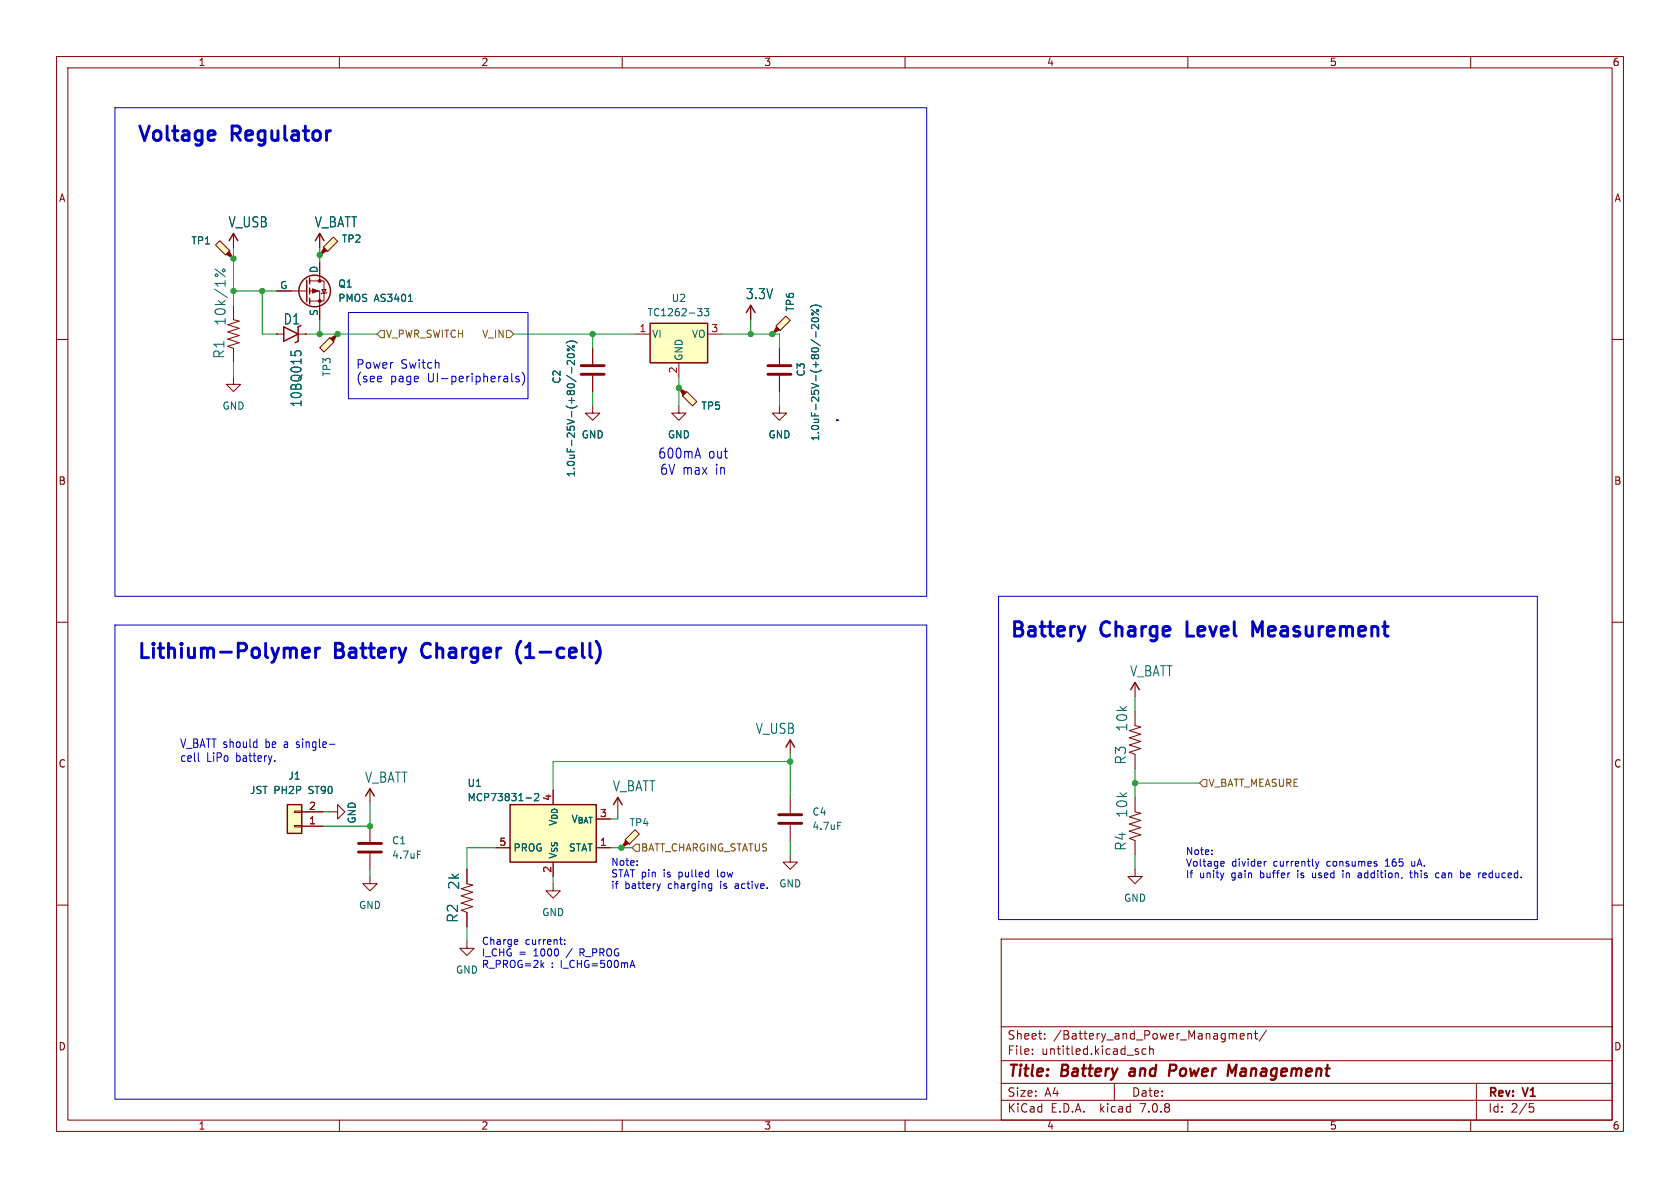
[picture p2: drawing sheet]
<svg xmlns="http://www.w3.org/2000/svg" width="297mm" height="210mm" viewBox="0 0 297 210" stroke-linecap="round" stroke-linejoin="round" font-family="sans-serif">
<g fill="none" stroke="#840000" stroke-width=".18">
<path d="M10 10h277v190h-277zM12 12h273v186h-273zM60 10v2M110 10v2M160 10v2M210 10v2M260 10v2M10 60h2M41.3 54v2.5l1 .3-2 .6 2 .6-2 .7 2 .6-2 .6 2 .7-2 .6 1 .4v2.5M48.9 59.1h.1M48.9 59.1h1.3M48.9 51.4h5.3"/>
<path d="M52.7 59.1h1.3M54 59.1h.1M54.7 51.4h1.8v5.1M54.7 49.7h2.6v3.5h-2.6M56.5 46.4v3.3M56.9 51.2h.8l-.4 .6zM57.8 51.7l-.1 .1h-.8l-.1 .1M285 60h2M137.8 61.6v2.8M137.8 66.4v2.8M10 110h2M285 110h2"/>
<path d="M65.4 139.4v2.6M139.7 130.8v2.6M10 160h2M65.4 154.9v1.3h1.3l-1.3 1.3-1.3-1.3h1.3M97.8 156.2v1.3h1.3l-1.3 1.3-1.3-1.3h1.3M200.7 153.7v1.2h1.2l-1.2 1.3-1.3-1.3h1.3M285 160h2M82.5 166.4v1.2h1.3l-1.3 1.3-1.2-1.3h1.2M177 166h108v32h-108zM60 198v2M110 198v2M160 198v2"/>
<path d="M177 194.5h108M177 191.5h108M177 187.5h108M177 181.5h108M182.5 186.3v.1M182.5 185.5v.1M184.7 183.6v.1M184.7 182.8v.1M197 191.5v3M201.2 186v.3M202.6 185.5l-.4-.1-.3 .3v.4l.1 .2h.6M203.2 185.5l.3-.1 .3 .1 .1 .9"/>
<path d="M203.2 184.9v1.5M210 198v2M219.2 183.2l.8-.1-.1-.3-.4-.1-.3 .2 .1 .7h.6M220.6 182.8l.2-.1 .4 .1v.9M220.6 182.7v1M221.7 182.7h.6M222 182.2v1.3l.3 .2M223.9 182.1l-1.3 2M260 198v2M261 191.5v6.5M270.4 195.1h.7M270.5 195.7h.4l.3 .3-.2 .5-.5 .1"/>
</g>
<path d="M199.8 189.5l-.2 .4 .3 .3M207.6 188.2h-.7l-.3 2M207.7 189.2l-.9 .1M217.8 189.6l.8-1.4-.3 2" fill="none" stroke="#840000" stroke-width=".4"/>
<path d="M135.8 66.2h4M135.8 64.6h4" fill="none" stroke="#840000" stroke-width=".51"/>
<g fill="none" stroke="#006464" stroke-width=".18">
<path d="M38 47.6l1.8 1.3M38 48.7l.3-.3 .2 .3M72.2 53.3h.7M143.3 54.3a1.46 1.46 0 0 1 1.9 0M143.5 54.7l1.2 1M143.6 56.3a.68 .68 0 0 1 1.1 .3 .72 .72 0 0 1-1.2-.1zM144.2 58.6v1M144.7 57.4v.8l-.9-.8-.3 .2 .1 .5M51.4 62.1v.7M52.1 62.7v-.4l.4-.3 .6 .2 .1 .5"/>
<circle cx="39.6" cy="47.8" r=".25"/>
<circle cx="143.6" cy="55.5" r=".18"/>
<circle cx="144.5" cy="54.9" r=".18"/>
</g>
<g fill="none" stroke="#840000" stroke-width=".25">
<path d="M50.2 57.8l2.5 1.3-2.5 1.2zM53.2 57.5l-.5 .3v2.5l-.5 .3M54.2 49.5v3.8M54.7 49.1v1.1M54.7 50.9v1M54.7 52.7v1M138.9 132.1l.8-1.3 .8 1.3M64.6 140.7l.8-1.3 .8 1.3"/>
<circle cx="55.6" cy="51.4" r="2.79"/>
</g>
<g fill="#840000" stroke="#840000" stroke-width=".18">
<path d="M55.2 51.1l1.1 .3-1.1 .4z"/>
<circle cx="56.5" cy="53.2" r=".25"/>
<circle cx="56.5" cy="49.7" r=".25"/>
</g>
<path d="M38.1 43.3l.8-.8 1.7 1.8-.7 .8z" fill="#ffffc2"/>
<path d="M40.5 44.5l.8 1.2-1.3-.7z" fill="#840000" stroke="#840000" stroke-width=".18"/>
<path d="M38.1 43.3l.8-.8 1.7 1.8-.7 .8zM41.3 45.7h.1M41.3 41.3v2.5M200.7 120.7v2.5M109.2 141v2.5M200.7 141v2.5l1 .3-2.1 .6 2.1 .6-2.1 .7 2.1 .6-2.1 .6 2.1 .7-2.1 .6 1.1 .4v2.5" fill="none" stroke="#840000" stroke-width=".18"/>
<path d="M40.5 42.5l.8-1.2 .7 1.2M199.9 121.9l.8-1.2 .7 1.2M108.5 142.2l.7-1.2 .8 1.2" fill="none" stroke="#840000" stroke-width=".25"/>
<path d="M137.2 57.7l1.7-1.8 .8 .7-1.8 1.8z" fill="#ffffc2"/>
<path d="M137.3 57.8l.5 .5-1.3 .8z" fill="#840000" stroke="#840000" stroke-width=".18"/>
<path d="M132.7 54v2.5M136.5 59.1h.1M137.2 57.7l1.7-1.8 .8 .7-1.8 1.8zM120 71.8v1.2h1.3l-1.3 1.3-1.3-1.3h1.3M137.8 71.8v1.2h1.3l-1.3 1.3-1.3-1.3h1.3" fill="none" stroke="#840000" stroke-width=".18"/>
<path d="M132 55.2l.7-1.2 .8 1.2" fill="none" stroke="#840000" stroke-width=".25"/>
<path d="M120.6 70l.8-.8 1.8 1.8-.8 .8z" fill="#ffffc2"/>
<path d="M120 68.6l1.3 .7-.5 .6z" fill="#840000" stroke="#840000" stroke-width=".18"/>
<g fill="none" stroke="#840000" stroke-width=".18">
<path d="M56.5 41.3v2.5M112.4 59.1h2.5M125.1 59.1h2.5M41.3 66.7v1.2h1.2l-1.2 1.3-1.3-1.3h1.3M104.8 71.8v1.2h1.2l-1.2 1.3-1.3-1.3h1.3M104.8 61.6v2.8M104.8 66.4v2.8M120 68.6h.1M120 64.1v2.6M120.6 70l.8-.8 1.8 1.8-.8 .8zM200.7 125.7v2.6l1 .2-2.1 .7 2.1 .6-2.1 .6 2.1 .7-2.1 .6 2.1 .6-2.1 .7 1.1 .4v2.5M82.5 153.7v2.5l1.1 .3-2.1 .6 2.1 .6-2.1 .7 2.1 .6-2.1 .6 2.1 .7-2.1 .6 1 .4v2.5"/>
<path d="M87.6 149.9h2.6M97.8 152.4v2.5M105.4 149.9h2.5"/>
</g>
<g fill="#ffffc2" stroke="#ffffc2" stroke-width=".18">
<path d="M114.9 57.2h10.2v6.9h-10.2z"/>
<path d="M90.2 142.2h15.2v10.2h-15.2z"/>
</g>
<path d="M55.8 42.5l.7-1.2 .8 1.2M114.9 57.2h10.2v6.9h-10.2zM90.2 142.2h15.2v10.2h-15.2z" fill="none" stroke="#840000" stroke-width=".25"/>
<g fill="none" stroke="#006464" stroke-width=".18">
<path d="M123.3 54.6h.8l-.4 .4 .3 .2 .1 .4-.2 .2h-.4M124.5 54.6h.8l-.4 .4 .3 .2v.5l-.1 .1-.6-.1M100.1 60.6a1.46 1.46 0 0 1 1.9 0M100.3 61.1l1.2 .9M100.4 62.6a.68 .68 0 0 1 1.1 .3 .72 .72 0 0 1-1.2-.1zM101.1 65v1M101.5 63.7v.8l-.9-.8-.3 .3 .1 .4M93 141.1h1M94.5 140.4l.5-.1 .2 .3-.7 .9h.7"/>
<circle cx="100.5" cy="61.8" r=".18"/>
<circle cx="101.4" cy="61.2" r=".18"/>
</g>
<path d="M102.7 66.2h4.1M102.7 64.6h4.1" fill="none" stroke="#840000" stroke-width=".51"/>
<path d="M110.5 148.5l1.8-1.8 .7 .7-1.7 1.8z" fill="#ffffc2"/>
<path d="M110.6 148.6l.5 .5-1.2 .8z" fill="#840000" stroke="#840000" stroke-width=".18"/>
<path d="M65.4 146.1v2.7M65.4 150.9v2.8M109.9 149.9h.1M110.5 148.5l1.8-1.8 .7 .7-1.7 1.8zM139.7 151.1v1.3h1.3l-1.3 1.3-1.3-1.3h1.3M139.7 141v2.8M139.7 145.8v2.8" fill="none" stroke="#840000" stroke-width=".18"/>
<path d="M63.4 150.6h4M63.4 149.1h4M137.7 145.5h4M137.7 144h4" fill="none" stroke="#840000" stroke-width=".51"/>
<path d="M73.8 150.4h.6M148.1 145.4h.6" fill="none" stroke="#006464" stroke-width=".18"/>
<path d="M58.3 59.7l.8 .8-1.8 1.7-.8-.7z" fill="#ffffc2"/>
<path d="M58.4 59.8l1.3-.7-.8 1.2z" fill="#840000" stroke="#840000" stroke-width=".18"/>
<path d="M58.3 59.7l.8 .8-1.8 1.7-.8-.7zM59.7 59.1h.1M58.4 143.5h1.3v-1.3l1.3 1.3-1.3 1.3v-1.3" fill="none" stroke="#840000" stroke-width=".18"/>
<path d="M57.1 43.7l1.8-1.8 .8 .8-1.8 1.8z" fill="#ffffc2"/>
<path d="M57.3 43.8l.5 .5-1.3 .8z" fill="#840000" stroke="#840000" stroke-width=".18"/>
<g fill="none" stroke="#840000" stroke-width=".18">
<path d="M41.3 45.7h.1M41.3 41.3v2.5M48.9 59.1h.1M48.9 51.4h2.5M54 59.1h.1M56.5 45.1h.1M56.5 41.3v2.5M56.5 46.4v2.5M56.5 54v2.5M57.1 43.7l1.8-1.8 .8 .8-1.8 1.8zM132.7 54v2.5M136.5 59.1h.1"/>
<path d="M104.8 61.6v2.8M104.8 66.4v2.8M120 68.6h.1M137.8 61.6v2.8M137.8 66.4v2.8M52.1 143.4h1.2v.2h-1.2zM52.1 145.9h1.2v.3h-1.2zM53.3 146.1h3.8M53.3 143.5h3.8M82.5 153.7v2.5M87.6 149.9h2.6M97.8 152.4v2.5"/>
<path d="M105.4 149.9h2.5M82.5 161.3v2.5"/>
</g>
<path d="M50.8 142.2h2.5v5.1h-2.5z" fill="#ffffc2" stroke="#ffffc2" stroke-width=".18"/>
<path d="M50.8 142.2h2.5v5.1h-2.5z" fill="none" stroke="#840000" stroke-width=".25"/>
<path d="M67.3 58.4h.6v1.3h-.6l-.6-.6zM89.5 58.4h.7l.6 .7-.6 .6h-.7zM212.7 137.8h.7v1.3h-.7l-.6-.7zM112.4 149.2h.6v1.3h-.6l-.6-.6z" fill="none" stroke="#725600" stroke-width=".18"/>
<g fill="none" stroke="#0000c2" stroke-width=".18">
<path d="M20.3 19.1h143.5v86.3h-143.5zM61.6 55.2h31.7v15.3h-31.7zM77.5 64.2l.1 .9M90.5 66v1.3l.2 .2M91.8 66.6l-.4-.1-.2 .2 .1 .2 .5 .2v.3h-.6M92.3 65.8a1.72 1.72 0 0 1 0 2.3M123.3 79.2l.6 1.8M148 74.3h.1M20.3 110.5h143.5v83.8h-143.5zM176.5 105.4h95.3v57.2h-95.3zM35.1 134.4l.1 .2M45.3 131.1l.1 .1"/>
<path d="M45.4 130.6v1.5M45.4 132.1h-.1M48.6 134.5v.1M58.3 131.6h.9M112.6 152.9v.1M112.6 152.2v.1M116.8 156.2l-.3 .9M125.5 156.2l.3 .1M125.8 156.2v1l-.1 .2-.3 .1M125.8 157l-.3 .1M214.2 151v.1M214.2 150.3v.1"/>
<path d="M216 152.3h.4v.3l-.6 .1M216.4 153.1h-.4M223.9 152.3l-.3 .1M232 154.3v.7l.2 .2M232.6 152.3l.3 .8M232.9 153.1l-.2 .4M233.2 152.3l-.3 .8M237.4 153.9v.1M237.4 154.3v.9M240.1 155l.2 .2 .4-.1M240.1 154.4h.5M240.7 154.6l-.4 .1-.2 .2"/>
<path d="M243.4 152.8v.3M244.9 153.1h.7M245 152.1l-.1 .1M249.2 154.3h.5M249.4 153.9v1.1l.3 .2M249.6 152.3v.6l.1 .2M253.9 155l.1 .2 .4-.1M254.4 154.4l-.4-.1-.1 .1M258.6 154.3l.2 .3v.3l-.2 .3M259.4 154.4v.7M259.9 154.6l-.6 .1M262.3 154.3l.4 .1v.2l-.6 .1"/>
<path d="M262.7 155.1l-.4 .1M91.4 166.1l.1 .3-.6 .1M91.5 166.9h-.1M95.8 170.6l.3 .4M96.1 170.2l-.4 .5M98.9 166.1h.5M99.3 166.9h.1M99.8 166.8v.1M99.8 166.2v.1M111.5 170.7h.6M111.8 169.8l.4 1.2"/>
</g>
<path d="M53.5 115.4l1.2-.2-.1-.5-.7-.1-.4 .3v1l.1 .2 .3 .2 .7-.2M55.8 114.6v1.7M56.5 114.6a.65 .65 0 0 0-.7 .4M74.8 114.1a1.76 1.76 0 0 0 0 1.8M92.1 113.3a2.91 2.91 0 0 0 0 3.9M105.9 114.1a3 3 0 0 1 0 2.4M191.8 110.7l-.6 1.7M209.9 109.9v2.5h1.2M223.2 109.9l-.9 1.8-.8-1.8v2.5" fill="none" stroke="#0000c2" stroke-width=".51"/>
<circle cx="148" cy="74.3" r=".08" fill="#0000c2" stroke="#0000c2" stroke-width=".18"/>
<g fill="none" stroke="#009600" stroke-width=".18">
<path d="M41.3 51.4h7.6M41.3 43.8v10.2M46.4 51.4v7.7h2.5M54 59.1h12.7M56.5 43.8v2.6M56.5 56.5v2.6M90.8 59.1h21.6M104.8 59.1v2.5M127.6 59.1h10.2v2.5M132.7 56.5v2.6M41.3 64.1v2.6M104.8 69.2v2.6"/>
<path d="M120 66.7v5.1M137.8 69.2v2.6M139.7 134.6h-41.9v5.1M139.7 133.4v7.6M200.7 123.2v2.5M200.7 135.9v5.1M200.7 138.4h11.4M57.1 143.5h1.3M65.4 142v4.1h-8.3M65.4 153.7v1.2M87.6 149.9h-5.1v3.8M97.8 154.9v1.3"/>
<path d="M107.9 149.9h3.9M109.2 143.5v1.3h-1.3M139.7 148.6v2.5M200.7 151.1v2.6M82.5 163.8v2.6"/>
</g>
<g fill="none" stroke="#006464" stroke-width=".18">
<path d="M72.2 53.3h.7M143.3 54.3a1.46 1.46 0 0 1 1.9 0M143.5 54.7l1.2 1M143.6 56.3a.68 .68 0 0 1 1.1 .3 .72 .72 0 0 1-1.2-.1zM144.2 58.6v1M144.7 57.4v.8l-.9-.8-.3 .2 .1 .5M51.4 62.1v.7M52.1 62.7v-.4l.4-.3 .6 .2 .1 .5M100.1 60.6a1.46 1.46 0 0 1 1.9 0M100.3 61.1l1.2 .9M100.4 62.6a.68 .68 0 0 1 1.1 .3 .72 .72 0 0 1-1.2-.1zM101.1 65v1"/>
<path d="M101.5 63.7v.8l-.9-.8-.3 .3 .1 .4M93 141.1h1M94.5 140.4l.5-.1 .2 .3-.7 .9h.7"/>
<circle cx="143.6" cy="55.5" r=".18"/>
<circle cx="144.5" cy="54.9" r=".18"/>
<circle cx="100.5" cy="61.8" r=".18"/>
<circle cx="101.4" cy="61.2" r=".18"/>
</g>
<g fill="#009600" stroke="#009600" stroke-width=".18">
<circle cx="56.5" cy="59.1" r=".46"/>
<circle cx="59.7" cy="59.1" r=".46"/>
<circle cx="104.8" cy="59.1" r=".46"/>
<circle cx="41.3" cy="51.4" r=".46"/>
<circle cx="41.3" cy="45.7" r=".46"/>
<circle cx="46.4" cy="51.4" r=".46"/>
<circle cx="56.5" cy="45.1" r=".46"/>
<circle cx="120" cy="68.6" r=".46"/>
<circle cx="132.7" cy="59.1" r=".46"/>
<circle cx="136.5" cy="59.1" r=".46"/>
<circle cx="200.7" cy="138.4" r=".46"/>
<circle cx="109.9" cy="149.9" r=".46"/>
<circle cx="65.4" cy="146.1" r=".46"/>
<circle cx="139.7" cy="134.6" r=".46"/>
</g>
<g font-size="3.5" fill="#0000c2">
<text x="24.1" y="25.2">Voltage</text>
<text x="41.1" y="25.2">Regulator</text>
<text x="178.4" y="112.8">Battery</text>
<text x="194.8" y="112.8">Charge</text>
<text x="210.9" y="112.8">Level</text>
<text x="223.6" y="112.8">Measurement</text>
<text x="24.1" y="116.6">Lithium-Polymer</text>
<text x="59.4" y="116.6">Battery</text>
<text x="75.8" y="116.6">Charger</text>
<text x="93.5" y="116.6">(1-cell)</text>
</g>
<g font-size="2.8" fill="#840000">
<text x="178" y="190.9">Title:</text>
<text x="187.7" y="190.9">Battery</text>
<text x="200.6" y="190.9">and</text>
<text x="208.3" y="190.9">Power</text>
<text x="219.5" y="190.9">Management</text>
</g>
<g font-size="2.5" fill="#006464">
<text x="40.3" y="40.4">V_USB</text>
<text x="55.6" y="40.4">V_BATT</text>
<text x="131.8" y="53.1">3.3V</text>
<text x="40.1" y="57.7" transform="rotate(-90 40.1 57.7)">10k/1%</text>
<text x="50.1" y="57.6">D1</text>
<text x="39.9" y="63.5" transform="rotate(-90 39.9 63.5)">R1</text>
<text x="53.5" y="72.1" transform="rotate(-90 53.5 72.1)">10BQ015</text>
<text x="199.7" y="119.8">V_BATT</text>
<text x="133.5" y="129.9">V_USB</text>
<text x="199.5" y="129.4" transform="rotate(-90 199.5 129.4)">10k</text>
<text x="199.3" y="135.3" transform="rotate(-90 199.3 135.3)">R3</text>
<text x="64.4" y="138.6">V_BATT</text>
<text x="108.3" y="140.1">V_BATT</text>
<text x="199.5" y="144.7" transform="rotate(-90 199.5 144.7)">10k</text>
<text x="199.3" y="150.5" transform="rotate(-90 199.3 150.5)">R4</text>
<text x="81.4" y="157.4" transform="rotate(-90 81.4 157.4)">2k</text>
<text x="81.2" y="163.2" transform="rotate(-90 81.2 163.2)">R2</text>
</g>
<g font-size="2.5" fill="#0000c2">
<text x="116.3" y="81.4">600mA</text>
<text x="125.2" y="81.4">out</text>
<text x="116.6" y="84.2">6V max</text>
<text x="126.6" y="84.2">in</text>
</g>
<g font-size="2.1" fill="#0000c2">
<text x="62.9" y="65.3">Power</text>
<text x="70.8" y="65.3">Switch</text>
<text x="62.9" y="67.7">(see</text>
<text x="69" y="67.7">page</text>
<text x="75.6" y="67.7">UI-peripherals)</text>
<text x="31.7" y="132.5">V_BATT should</text>
<text x="31.7" y="135">cell</text>
<text x="36.5" y="135">LiPo</text>
<text x="41.8" y="135">battery.</text>
<text x="47" y="132.5">be a single-</text>
</g>
<g font-size="2.1" fill="#840000">
<text x="178" y="184">Sheet:</text>
<text x="186.2" y="184">/Battery_and_Power_Managment/</text>
<text x="178" y="186.7">File:</text>
<text x="184.1" y="186.7">untitled.kicad_sch</text>
<text x="178" y="196.9">KiCad</text>
<text x="178" y="194.1">Size:</text>
<text x="184.7" y="194.1">A4</text>
<text x="185.7" y="196.9">E.D.A.</text>
<text x="194.6" y="196.9">kicad</text>
<text x="200" y="194.1">Date:</text>
<text x="201.8" y="196.9">7.0.8</text>
<text x="263" y="194.3">Rev:</text>
<text x="263" y="196.9">Id:</text>
<text x="267.1" y="196.9">2/5</text>
<text x="269.4" y="194.3">V1</text>
</g>
<g font-size="1.8" fill="#840000">
<text x="35" y="11.9">1</text>
<text x="85" y="11.9">2</text>
<text x="135" y="11.9">3</text>
<text x="185" y="11.9">4</text>
<text x="235" y="11.9">5</text>
<text x="285" y="11.9">6</text>
<text x="10.3" y="35.9">A</text>
<text x="285.3" y="35.9">A</text>
<text x="10.3" y="85.9">B</text>
<text x="285.3" y="85.9">B</text>
<text x="10.3" y="135.9">C</text>
<text x="285.3" y="135.9">C</text>
<text x="10.3" y="185.9">D</text>
<text x="285.3" y="185.9">D</text>
<text x="35" y="199.9">1</text>
<text x="85" y="199.9">2</text>
<text x="135" y="199.9">3</text>
<text x="185" y="199.9">4</text>
<text x="235" y="199.9">5</text>
<text x="285" y="199.9">6</text>
</g>
<g font-size="1.8" fill="#006464">
<text x="33.7" y="43.4">TP1</text>
<text x="60.3" y="43.1">TP2</text>
<text x="49.4" y="51.2">G</text>
<text x="56.3" y="48.4" transform="rotate(-90 56.3 48.4)">D</text>
<text x="59.7" y="53.6">PMOS AS3401</text>
<text x="59.7" y="51">Q1</text>
<text x="118.6" y="53.6">U2</text>
<text x="56.3" y="56" transform="rotate(-90 56.3 56)">S</text>
<text x="114.4" y="56.1">TC1262-33</text>
<text x="115.2" y="59.9">VI</text>
<text x="122.2" y="59.9">VO</text>
<text x="140.6" y="55.2" transform="rotate(-90 140.6 55.2)">TP6</text>
<text x="120.9" y="63.9" transform="rotate(-90 120.9 63.9)">GND</text>
<text x="58.6" y="66.7" transform="rotate(-90 58.6 66.7)">TP3</text>
<text x="99.3" y="67.9" transform="rotate(-90 99.3 67.9)">C2</text>
<text x="142.5" y="66.7" transform="rotate(-90 142.5 66.7)">C3</text>
<text x="39.2" y="72.6">GND</text>
<text x="102.7" y="77.7">GND</text>
<text x="118" y="77.7">GND</text>
<text x="123.9" y="72.6">TP5</text>
<text x="135.8" y="77.7">GND</text>
<text x="145" y="78.1" transform="rotate(-90 145 78.1)">1.0uF-25V-(+80/-20%)</text>
<text x="101.8" y="84.4" transform="rotate(-90 101.8 84.4)">1.0uF-25V-(+80/-20%)</text>
<text x="44.1" y="140.6">JST PH2P</text>
<text x="50.9" y="138">J1</text>
<text x="54.7" y="140.6">ST90</text>
<text x="82.6" y="139.3">U1</text>
<text x="82.6" y="141.8">MCP73831-2</text>
<text x="63.1" y="145.7" transform="rotate(-90 63.1 145.7)">GND</text>
<text x="69.2" y="149.5">C1</text>
<text x="100.9" y="145.6">V_{BAT}</text>
<text x="111.2" y="146.3">TP4</text>
<text x="143.5" y="144.4">C4</text>
<text x="143.5" y="146.9">4.7uF</text>
<text x="69.2" y="152">4.7uF</text>
<text x="90.7" y="150.7">PROG</text>
<text x="98.7" y="151.9" transform="rotate(-90 98.7 151.9)">V_{SS}V_{DD}</text>
<text x="100.5" y="150.7">STAT</text>
<text x="63.4" y="160.9">GND</text>
<text x="137.7" y="157.1">GND</text>
<text x="198.6" y="159.6">GND</text>
<text x="95.8" y="162.2">GND</text>
<text x="80.5" y="172.3">GND</text>
</g>
<g font-size="1.8" fill="#725600">
<text x="68.1" y="59.9">V_PWR_SWITCH</text>
<text x="85.1" y="59.9">V_IN</text>
<text x="213.6" y="139.3">V_BATT_MEASURE</text>
<text x="113.2" y="150.7">BATT_CHARGING_STATUS</text>
</g>
<g font-size="1.8" fill="#a90000">
<text x="113" y="58.8">1</text>
<text x="125.7" y="58.8">3</text>
<text x="119.8" y="66.1" transform="rotate(-90 119.8 66.1)">2</text>
<text x="54.5" y="143.3">2</text>
<text x="97.5" y="141.7" transform="rotate(-90 97.5 141.7)">4</text>
<text x="54.5" y="145.8">1</text>
<text x="88.2" y="149.6">5</text>
<text x="106" y="149.6">1</text>
<text x="106" y="144.5">3</text>
<text x="97.5" y="154.4" transform="rotate(-90 97.5 154.4)">2</text>
</g>
<g font-size="1.8" fill="#0000c2">
<text x="107.9" y="153.1">Note:</text>
<text x="107.9" y="155.2">STAT pin</text>
<text x="117.4" y="155.2">is</text>
<text x="120.2" y="155.2">pulled</text>
<text x="127.3" y="155.2">low</text>
<text x="209.5" y="151.2">Note:</text>
<text x="209.5" y="153.3">Voltage</text>
<text x="209.5" y="155.3">If</text>
<text x="212.1" y="155.3">unity</text>
<text x="217.7" y="153.3">divider</text>
<text x="217.8" y="155.3">gain</text>
<text x="223" y="155.3">buffer</text>
<text x="225.3" y="153.3">currently</text>
<text x="229.8" y="155.3">is</text>
<text x="232.6" y="155.3">used</text>
<text x="234.8" y="153.3">consumes</text>
<text x="238.2" y="155.3">in</text>
<text x="241.1" y="155.3">addition,</text>
<text x="245.4" y="153.3">165</text>
<text x="250.2" y="153.3">uA.</text>
<text x="250.6" y="155.3">this</text>
<text x="255.3" y="155.3">can</text>
<text x="259.8" y="155.3">be</text>
<text x="263.3" y="155.3">reduced.</text>
<text x="107.9" y="157.2">if</text>
<text x="110.5" y="157.2">battery</text>
<text x="118.2" y="157.2">charging</text>
<text x="127.6" y="157.2">is</text>
<text x="130.4" y="157.2">active.</text>
<text x="85.1" y="167.1">Charge</text>
<text x="92.9" y="167.1">current:</text>
<text x="85.1" y="169.2">I_CHG =</text>
<text x="85.1" y="171.2">R_PROG=2k</text>
<text x="94.4" y="169.2">1000</text>
<text x="97.4" y="171.2">:</text>
<text x="99.2" y="171.2">I_CHG=500mA</text>
<text x="100.5" y="169.2">/</text>
<text x="103" y="169.2">R_PROG</text>
</g>
</svg>
